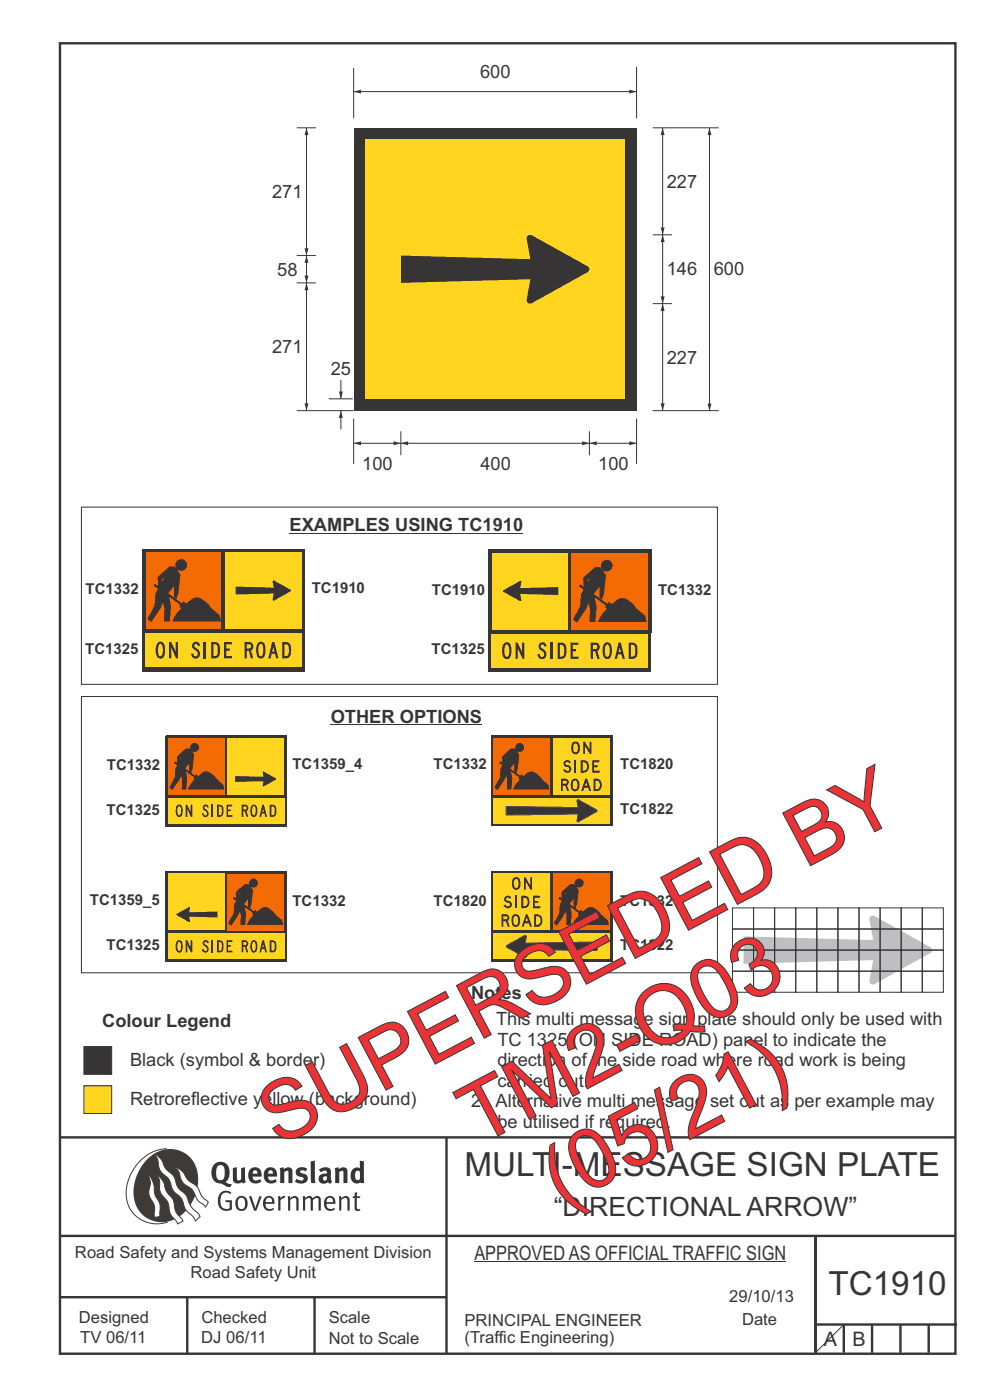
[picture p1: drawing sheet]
<svg xmlns="http://www.w3.org/2000/svg" width="210mm" height="297mm" viewBox="0 0 210 297" stroke-linecap="round" stroke-linejoin="round" font-family="sans-serif">
<g fill="none" stroke="#373435" stroke-width=".51">
<path d="M12.7 9.2h190v278h-190zM12.7 241.3h190M94.7 241.4v45.8M12.7 275.2h82M12.7 262.2h190.1M39.7 275.2v12M66.7 275.2v12M173 262.1v24.9M173 281h30M179 281v6M185 281v6M191 281v6"/>
<path d="M197 281v6"/>
</g>
<path d="M100.6 267.7h66.2" fill="none" stroke="#373435" stroke-width=".21"/>
<path d="M35.4 243.7a9.5 9.5 0 0 0-8.6 10.4 6.5 6.5 0 0 0 8.8 5.1" fill="none" stroke="#3d3a38" stroke-width=".21"/>
<path d="M31.3 245.9a6.1 6.1 0 0 1 7.3-1.6 6.1 6.1 0 0 1 3.4 6.6 8.8 8.8 0 0 1-7.2 8.4 6.1 6.1 0 0 1-6.4-7.5 10.5 10.5 0 0 1 2.9-5.9z" fill-rule="evenodd" fill="#3d3a38"/>
<g fill="#fefefe" stroke="#3d3a38" stroke-width=".21">
<path d="M31.6 249.4l.3 .3 .6 1.2 .4 2.5 1 2 .1 2.7-1.2 .2-.1-2.5-.9-1.8-.2-.7 .3-2.4z" fill-rule="evenodd"/>
<path d="M37.1 247.7l.6 .1 .9 .6 1.3 1.9 1.9 1.5 1.1 2.1 1.3 1.2-.6 1-1.6-1.5-1.2-2.2-2-1.5-.5-.9-.4-1.5z" fill-rule="evenodd"/>
<path d="M32.8 244.9l.4 .1 .9 .8 1 2.1 1.7 1.5 .9 2.5 1.7 1.6 1.2 2.5 1.6 1.6 .2 .5-1 .9-.4-.9-1.6-1.5-1-2.4-1.7-1.7-.9-2.4-1.8-1.7-.3-.9-.3-1.6z" fill-rule="evenodd"/>
<path d="M33.4 249.4l.5 .3 .7 1 .7 2 1.5 1.9 .5 2.5 1.4 1.8 .1 .1-1.1 .7-1.6-2.2-.6-2.5-1.4-1.9-.3-1v-1.6z" fill-rule="evenodd"/>
</g>
<g fill="#373435">
<path d="M46.8 253.1l.5-.4 .6-.1 .7 .1 .5 .3-.2 .3-.9-.3-.8 .2-.3 .7-.1 1.1 .1 .6 .3 .5 .5 .3 .6 .1 .4-.2v-1.3h-.8l-.1-.4h1.4v2l-.7 .2-.8 .1-.6-.2-.5-.5-.3-.8-.1-.9 .2-.8z" fill-rule="evenodd"/>
<path d="M50.7 254.3l.7-.2 .5 .5 .1 1.2-.2 .4-.3 .3h-.5l-.4-.4-.2-1.1zM50.4 254l-.5 1.1 .2 1.2 .8 .6 1-.2 .4-.4 .2-.5v-.8l-.2-.7-.3-.4-.5-.2h-.6z" fill-rule="evenodd"/>
<path d="M52.8 253.8l.5-.1 .9 2.6 .8-2.5h.5l-1.1 3h-.5z" fill-rule="evenodd"/>
<path d="M56.6 254.2l.4-.1 .4 .1 .2 .3 .1 .5h-1.4zM56.2 254l-.4 1v.7l.3 .6 .3 .4 .6 .2 1-.3 .2-.1-.2-.3-.6 .3-.7-.2-.3-.2-.1-.6v-.1h1.9l-.2-1.2-.8-.5-.5 .1z" fill-rule="evenodd"/>
<path d="M58.9 253.8l.5-.1 .1 .5 .4-.4 .6-.1-.2 .5-.4 .1-.4 .3v2.2h-.5z" fill-rule="evenodd"/>
<path d="M61 253.8h.5a.24 .24 0 0 0 .1 .3 .24 .24 0 0 0 .3-.2l.8-.2 .6 .5v2.6h-.4l-.1-2.3-.1-.3-.3-.1-.8 .5v2.2h-.5z" fill-rule="evenodd"/>
<path d="M64.2 253.8h.4a.23 .23 0 0 0 .2 .3 .23 .23 0 0 0 .3-.2l.5-.2 .5 .2a.23 .23 0 0 0 .3 .2 .23 .23 0 0 0 .2-.1l.8-.3 .6 .4 .1 2.7h-.5v-2.3l-.1-.3-.3-.1-.8 .5v2.2h-.5v-2.3l-.1-.3h-.3l-.8 .4v2.2h-.4z" fill-rule="evenodd"/>
<path d="M69.5 254.2l.5-.1 .4 .1 .2 .8h-1.3zM69.2 254l-.5 1 .1 .7 .2 .6 .4 .4 .4 .2 1.1-.3 .2-.1-.2-.3-.6 .3-.7-.2-.3-.3v-.6h1.9l-.2-1.2-.4-.3-.5-.2-.5 .1z" fill-rule="evenodd"/>
<path d="M71.8 253.8h.5a.24 .24 0 0 0 .1 .3 .24 .24 0 0 0 .4-.2l.7-.2 .6 .5 .1 2.6h-.5v-2.3l-.1-.3-.4-.1-.8 .5v2.2h-.5z" fill-rule="evenodd"/>
<path d="M75.3 253l.5-.1-.1 .9h.8l-.2 .3h-.6v2.2l.2 .2h.5v.3l-.2 .1-.6-.1-.4-.3v-2.4h-.4v-.3h.4z" fill-rule="evenodd"/>
<path d="M46.2 247.4l.4-.2h.4l.6 .6v1.8l-.2 .5-.4 .2h-.7l-.3-.5-.1-1.6zM45.5 246.9l-.4 .7-.2 .8v1l.3 .9 .7 .6 1 .2 1.6 .7 .4-.1 .3-.5h-.6l-.8-.4 .7-.9 .2-1.5a1.91 1.91 0 0 0-1.1-1.8 1.91 1.91 0 0 0-2.1 .3z" fill-rule="evenodd"/>
<path d="M49.4 247.8l.8-.2 .1 2.5 .1 .2 .3 .1 .4-.3v-2.3l.9-.2v2.6l.2 .5-.7 .3a.39 .39 0 0 0-.7 0h-.8l-.5-.4z" fill-rule="evenodd"/>
<path d="M53.8 248.4l.3-.1h.3l.2 .7h-1zM53.1 248l-.3 .5-.1 .8v.7l.4 .6 .5 .4 .6 .1 .7-.1 .6-.4-.4-.5-.4 .3h-.5l-.4-.1-.2-.4v-.3h1.9l-.1-1-.3-.6-1-.4-.5 .1z" fill-rule="evenodd"/>
<path d="M57.1 248.4l.2-.1h.4l.2 .7h-1zM56.4 248l-.4 .6-.1 .8 .1 .7 .4 .5 .5 .4 .6 .1 .6-.1 .6-.4-.3-.5-.6 .3h-.5l-.4-.6v-.2h1.9l-.1-1-.3-.6-.5-.3-.5-.1-.5 .1z" fill-rule="evenodd"/>
<path d="M59.3 247.8l.8-.2 .1 .4 1-.4 .7 .3 .1 .5v2.6h-.8v-2.3l-.3-.3-.6 .3v2.3h-.9z" fill-rule="evenodd"/>
<path d="M63 248l.9-.4 1.3 .3-.3 .6-.9-.2-.3 .2 .1 .3 1 .3 .4 .4v.8l-.4 .6-1.1 .2-1.1-.4 .3-.6 1 .4 .3-.1 .2-.3-.2-.3-.9-.3-.4-.3-.2-.6z" fill-rule="evenodd"/>
<path d="M68.6 249.7l.7-.2v.8l-.3 .2-.3-.1-.2-.3zM67.6 248.1l.4 .6 .8-.4 .5 .2a.35 .35 0 0 1 0 .5 .35 .35 0 0 1-.5 0l-1 .4-.2 .9 .2 .4 .3 .3h1.1a.49 .49 0 0 1 .8 .2l.5-.6-.3-.4v-1.7l-.2-.5-.4-.3-.6-.1z" fill-rule="evenodd"/>
<path d="M71 247.8l.8-.2 .1 .4 .9-.4 .7 .3 .2 .5v2.6h-.8l-.1-2.3-.2-.3-.6 .3v2.3h-.9z" fill-rule="evenodd"/>
<path d="M75.6 248.5l.3-.1 .4 .2v1.5l-.3 .2h-.4l-.2-.4-.1-.9zM76.3 246.2v1.3a.19 .19 0 0 1 0 .3 .19 .19 0 0 1-.3-.1l-.8 .1-.6 .5-.2 .9 .1 1 .3 .5 .6 .3h.6l.5-.2v.2h.8l-.1-4.6z" fill-rule="evenodd"/>
<path d="M65.9 246.4l.9-.2 .1 4.8h-.8l-.1-.3z" fill-rule="evenodd"/>
</g>
<path d="M17.8 222h5.9v5.9h-5.9z" fill-rule="evenodd" fill="#373435" stroke="#373435" stroke-width=".21"/>
<path d="M17.8 230.3h5.9v5.9h-5.9z" fill-rule="evenodd" fill="#ffd520" stroke="#373435" stroke-width=".21"/>
<path d="M70.1 153.8h32.2" fill="none" stroke="#373435" stroke-width=".21"/>
<g fill="#373435">
<path d="M35.1 156h25.7v19.3h-25.7z" fill-rule="evenodd"/>
<path d="M35.2 156h13.1v13.1h-13.1z" fill-rule="evenodd"/>
</g>
<path d="M35.8 156.6h12v12h-12z" fill-rule="evenodd" fill="#f56b03"/>
<path d="M40.4 158.6a.85 .85 0 0 0 1.7 0 .85 .85 0 0 0-1.7 0zM37.7 160.5l1.7-1.6h.8l.5 .4 .4 .8-.4 3.1-.1 .1-.1 .5-.3-.2v-1.9l-1.1 1.3 2.3 1.7 .2-.3 .5 .4 .3-.3a1.7 1.7 0 0 1 2.8 0l.9 1.1a2.26 2.26 0 0 1 1.4 1.8h-7.5l.7-1.3 .7-.7-.3-.2 .2-.3-2-1.5 .3 1.7-.2 2.3h-.7v-2.1l-.3-1-.5 1.1-1.4 2.1-.4-.4 1.1-2.1 .1-1.9 .4-.8-.7-.5 .2-.2 .5 .5zM38.2 160.7l.5-.2-.5 .9z" fill-rule="evenodd" fill="#373435" stroke="#373435" stroke-width=".21"/>
<path d="M47.7 156h13.1v13.2h-13.1z" fill-rule="evenodd" fill="#373435"/>
<path d="M48.2 156.6h12.1v12h-12.1z" fill-rule="evenodd" fill="#ffd520"/>
<g fill="#373435">
<path d="M49.9 164.6l6 .2-.2-1 .2-.1 2.7 1.6-2.7 1.6-.2-.2 .2-1-6 .2z" fill-rule="evenodd"/>
<path d="M35.1 168.8h25.7v6.4h-25.7z" fill-rule="evenodd"/>
</g>
<path d="M35.6 169.3h24.7v5.4h-24.7z" fill-rule="evenodd" fill="#ffd520"/>
<g fill="#373435">
<path d="M37.5 170.9l-.2 1.1a1.09 1.09 0 0 0 .7 1.3 1.26 1.26 0 0 0 .7-1.7v-.3a.66 .66 0 0 0-.4-.6 .66 .66 0 0 0-.8 .2zM37.8 171.1l.2-.1a1.42 1.42 0 0 1 0 2 1.35 1.35 0 0 1-.2-1.9z" fill-rule="evenodd"/>
<path d="M39.4 170.7h.3l.7 1.5v-1.5h.4v2.6h-.3l-.8-1.7v1.7h-.3z" fill-rule="evenodd"/>
<path d="M43.2 170.9a.63 .63 0 0 1 .7-.2 .63 .63 0 0 1 .4 .6h-.4a.28 .28 0 0 0-.3-.3 .28 .28 0 0 0-.2 .3v.2a1.05 1.05 0 0 1 .5 1.8 .71 .71 0 0 1-.7-.1 .71 .71 0 0 1-.3-.7h.3a.38 .38 0 0 0 .5 .4 .38 .38 0 0 0 .1-.6l-.1-.1a.83 .83 0 0 1-.5-1.3z" fill-rule="evenodd"/>
</g>
<path d="M45 170.7v2.6" fill="none" stroke="#373435" stroke-width=".36"/>
<g fill="#373435">
<path d="M46 170.7v2.6a1.05 1.05 0 0 0 1.3-.4 1.77 1.77 0 0 0-.4-2.1zM46.4 171.1a.7 .7 0 0 1 .7 1l-.2 .7-.5 .1z" fill-rule="evenodd"/>
<path d="M48 170.7h1.3v.4h-.9v.6h.5v.4h-.5v.8h.9v.4h-1.3z" fill-rule="evenodd"/>
<path d="M51.3 170.7v2.6h.3v-1.2h.3l.4 1.2h.4l-.4-1.3a.71 .71 0 0 0 .4-.7 .71 .71 0 0 0-.6-.6zM51.6 171.1h.6l.1 .3-.1 .3h-.6z" fill-rule="evenodd"/>
<path d="M53.4 170.9l-.3 1.1a1.09 1.09 0 0 0 .8 1.3 1.26 1.26 0 0 0 .7-1.7l-.1-.3a.66 .66 0 0 0-.4-.6 .66 .66 0 0 0-.7 .2zM53.7 171.1l.2-.1a1.42 1.42 0 0 1 0 2 1.35 1.35 0 0 1-.2-1.9z" fill-rule="evenodd"/>
<path d="M55.8 171.5l.2 .7h-.4zM55.6 170.7l-.6 2.6h.4l.2-.7h.5l.2 .7h.3l-.6-2.6z" fill-rule="evenodd"/>
<path d="M57.2 170.7v2.6a1.05 1.05 0 0 0 1.3-.4 1.77 1.77 0 0 0-.4-2.1zM57.6 171.1a.7 .7 0 0 1 .7 1l-.2 .7-.5 .1z" fill-rule="evenodd"/>
<path d="M35.1 184.8h25.7v19.3h-25.7z" fill-rule="evenodd"/>
<path d="M35.1 197.6h25.7v6.4h-25.7z" fill-rule="evenodd"/>
</g>
<path d="M35.6 198.1h24.7v5.3h-24.7z" fill-rule="evenodd" fill="#ffd520"/>
<g fill="#373435">
<path d="M37.5 199.6l-.2 1.2a1.09 1.09 0 0 0 .7 1.3 1.26 1.26 0 0 0 .7-1.7v-.3a.66 .66 0 0 0-.4-.6 .66 .66 0 0 0-.8 .1zM37.8 199.9l.2-.1a1.42 1.42 0 0 1 0 1.9 1.35 1.35 0 0 1-.2-1.8z" fill-rule="evenodd"/>
<path d="M39.4 199.5h.3l.7 1.5v-1.5h.4v2.6h-.3l-.8-1.7v1.7h-.3z" fill-rule="evenodd"/>
<path d="M43.2 199.6a.63 .63 0 0 1 .7-.1 .63 .63 0 0 1 .4 .6h-.4a.28 .28 0 0 0-.3-.3 .28 .28 0 0 0-.2 .3v.1a1.05 1.05 0 0 1 .5 1.8 .71 .71 0 0 1-.7 0 .71 .71 0 0 1-.3-.7h.3a.38 .38 0 0 0 .5 .4 .38 .38 0 0 0 .1-.6l-.1-.2a.83 .83 0 0 1-.5-1.3z" fill-rule="evenodd"/>
</g>
<path d="M45 199.5v2.6" fill="none" stroke="#373435" stroke-width=".36"/>
<g fill="#373435">
<path d="M46 199.5v2.6a1.05 1.05 0 0 0 1.3-.4 1.77 1.77 0 0 0-.4-2.2zM46.4 199.8a.7 .7 0 0 1 .7 1.1l-.2 .7-.5 .1z" fill-rule="evenodd"/>
<path d="M48 199.5h1.3v.3h-.9v.7h.5v.3h-.5v.9h.9v.4h-1.3z" fill-rule="evenodd"/>
<path d="M51.3 199.5v2.6h.3v-1.2h.3l.4 1.2h.4l-.4-1.3a.71 .71 0 0 0 .4-.7 .71 .71 0 0 0-.6-.6zM51.6 199.9h.6l.1 .3-.1 .3h-.6z" fill-rule="evenodd"/>
<path d="M53.4 199.6l-.3 1.2a1.09 1.09 0 0 0 .8 1.3 1.26 1.26 0 0 0 .7-1.7l-.1-.3a.66 .66 0 0 0-.4-.6 .66 .66 0 0 0-.7 .1zM53.7 199.9l.2-.1a1.42 1.42 0 0 1 0 1.9 1.35 1.35 0 0 1-.2-1.8z" fill-rule="evenodd"/>
<path d="M55.8 200.3l.2 .7h-.4zM55.6 199.5l-.6 2.6h.4l.2-.8h.5l.2 .8h.3l-.6-2.6z" fill-rule="evenodd"/>
<path d="M57.2 199.5v2.6a1.05 1.05 0 0 0 1.3-.4 1.77 1.77 0 0 0-.4-2.2zM57.6 199.8a.7 .7 0 0 1 .7 1.1l-.2 .7-.5 .1z" fill-rule="evenodd"/>
<path d="M35.2 184.8h13.1v13.1h-13.1z" fill-rule="evenodd"/>
</g>
<path d="M35.8 185.3h12v12.1h-12z" fill-rule="evenodd" fill="#ffd520"/>
<g fill="#373435">
<path d="M37.4 193.9l2.7-1.5 .2 .2-.2 .9 6-.1v1.2l-6-.1 .2 .9-.2 .2-2.6-1.4z" fill-rule="evenodd"/>
<path d="M47.7 184.8h13.1v13.1h-13.1z" fill-rule="evenodd"/>
</g>
<path d="M48.2 185.4h12.1v12h-12.1z" fill-rule="evenodd" fill="#f56b03"/>
<path d="M52.9 187.3a.85 .85 0 0 0 1.7 0 .85 .85 0 0 0-1.7 0zM50.1 189.3l1.8-1.6h.8l.5 .4 .4 .7-.4 3.2h-.1l-.1 .6-.3-.2v-1.9l-1.1 1.3 2.3 1.7 .2-.3 .5 .3 .3-.2a1.7 1.7 0 0 1 2.8 0l.9 1a2.26 2.26 0 0 1 1.4 1.8h-7.5l.7-1.2 .7-.7-.3-.3 .2-.3-2-1.4 .3 1.7-.2 2.2h-.8l.1-2-.3-1.1-.5 1.2-1.4 2-.5-.4 1.2-2 .1-2 .4-.7-.7-.5 .2-.2 .5 .5zM50.7 189.5l.5-.2-.5 .9z" fill-rule="evenodd" fill="#373435" stroke="#373435" stroke-width=".21"/>
<path d="M104.2 156h25.7v19.3h-25.7z" fill-rule="evenodd" fill="#373435"/>
<g fill="#373435">
<path d="M106.3 170.7h.3l.7 1.5 .5-1.5h.5v2.6h-.4v-1.5l-.6 1.5-.6-1.5v1.5h-.4z"/>
<path d="M108.8 170.7h1.5v.4h-1.1v.7h.8v.4h-.8v.7h1.2v.4h-1.6z"/>
<path d="M113.3 170.9a.83 .83 0 0 1 1.3 .3l-.3 .2a.5 .5 0 0 0-.7-.3 .5 .5 0 0 0-.2 .7 .67 .67 0 0 0 0 .8 .67 .67 0 0 0 .8 .2l.1-.4h-.5v-.4h.9v.5a.86 .86 0 0 1-1 .8 .86 .86 0 0 1-.7-.9v-.8z"/>
<path d="M115.1 170.7h1.5v.4h-1.1v.7h.8v.4h-.8v.7h1.2v.4h-1.6z"/>
<path d="M111.3 171.1h.5a.32 .32 0 0 1 .4 .3 .32 .32 0 0 1-.4 .3h-.5zM110.9 170.7v2.6h.4v-1.1h.5l.4 1.1h.4l-.4-1.2a.72 .72 0 0 0 .3-.8 .72 .72 0 0 0-.7-.6z"/>
<path d="M119.2 171.1h.6a.32 .32 0 0 1 .3 .3 .32 .32 0 0 1-.3 .3h-.6zM118.8 170.7v2.6h.4v-1.1h.5l.4 1.1h.5l-.5-1.2a.72 .72 0 0 0 .4-.8 .72 .72 0 0 0-.7-.6z"/>
</g>
<path d="M121.2 170.7v2.6" fill="none" stroke="#373435" stroke-width=".4"/>
<g fill="#373435">
<path d="M122.2 170.9a.83 .83 0 0 1 1.4 .3l-.4 .2a.5 .5 0 0 0-.7-.3 .5 .5 0 0 0-.2 .7 .67 .67 0 0 0 0 .8 .67 .67 0 0 0 .8 .2l.1-.4h-.4v-.4h.8v.5a.86 .86 0 0 1-.9 .8 .86 .86 0 0 1-.8-.9v-.8z"/>
<path d="M124.1 170.7h.4v1h.9v-1h.4v2.6h-.4v-1.1h-.9v1.1h-.4z"/>
<path d="M126.2 170.7h1.6v.4h-.6v2.2h-.4v-2.2h-.6z"/>
</g>
<path d="M104.2 156h13.1v13.1h-13.1z" fill-rule="evenodd" fill="#373435"/>
<path d="M104.7 156.6h12v12h-12z" fill-rule="evenodd" fill="#f56b03"/>
<path d="M109.4 158.6a.85 .85 0 0 0 1.7 0 .85 .85 0 0 0-1.7 0zM106.6 160.5l1.8-1.6h.8l.4 .4 .5 .8-.4 3.1-.1 .1-.1 .5-.3-.2v-1.9l-1.1 1.3 2.3 1.7 .2-.3 .5 .4 .2-.3a1.7 1.7 0 0 1 2.9 0l.9 1.1a2.26 2.26 0 0 1 1.3 1.8h-7.4l.7-1.3 .7-.7-.3-.2 .1-.3-2-1.5 .4 1.7-.2 2.3h-.8l.1-2.1-.3-1-.5 1.1-1.4 2.1-.5-.4 1.1-2.1 .2-1.9 .4-.8-.7-.5 .1-.2 .6 .5zM107.2 160.7l.5-.2-.5 .9z" fill-rule="evenodd" fill="#373435" stroke="#373435" stroke-width=".21"/>
<path d="M116.8 156h13.1v13.1h-13.1z" fill-rule="evenodd" fill="#373435"/>
<path d="M117.3 156.6h12v12h-12z" fill-rule="evenodd" fill="#ffd520"/>
<path d="M119.8 161.5a.78 .78 0 0 1 1.3 .3l-.4 .1a.37 .37 0 0 0-.6-.2 .37 .37 0 0 0 0 .6 .88 .88 0 0 1 1.1 .7 .88 .88 0 0 1-.8 1 .88 .88 0 0 1-1-.7l.4-.2a.45 .45 0 0 0 .7 .5 .45 .45 0 0 0 0-.8 .79 .79 0 0 1-.9-.4 .79 .79 0 0 1 .2-.9z" fill-rule="evenodd" fill="#373435"/>
<path d="M122.1 161.3v2.6" fill="none" stroke="#373435" stroke-width=".41"/>
<g fill="#373435">
<path d="M123.2 161.3v2.6a1.31 1.31 0 0 0 1.6-.7 1.37 1.37 0 0 0-.1-1.5 1.37 1.37 0 0 0-1.5-.4zM123.6 161.7a.9 .9 0 0 1 .9 .9 .9 .9 0 0 1-.9 .9z" fill-rule="evenodd"/>
<path d="M125.6 161.3h1.5v.4h-1.1v.6h.8v.5h-.8v.7h1.2v.4h-1.6z" fill-rule="evenodd"/>
<path d="M119.4 165.6h.5a.32 .32 0 0 1 .4 .3 .32 .32 0 0 1-.3 .4h-.6zM119 165.2v2.6h.4v-1.1h.5l.4 1.1h.4l-.4-1.2a.74 .74 0 0 0 .3-.8 .74 .74 0 0 0-.6-.6z" fill-rule="evenodd"/>
<path d="M121.4 165.4a1.77 1.77 0 0 0 .3 2.4 1.14 1.14 0 0 0 1.2-1.6 .93 .93 0 0 0-.4-.9 .93 .93 0 0 0-1.1 .1zM121.7 165.7a.43 .43 0 0 1 .7 .1l.1 1-.2 .6a.43 .43 0 0 1-.7-.2l-.1-1z" fill-rule="evenodd"/>
<path d="M124.1 165.2h.4l.9 2.6h-.4l-.2-.7h-.9l-.2 .7h-.4zM124.3 165.9l-.2 .8h.5z" fill-rule="evenodd"/>
<path d="M125.9 165.2v2.6a1.31 1.31 0 0 0 1.6-.6 1.37 1.37 0 0 0-.1-1.6 1.37 1.37 0 0 0-1.5-.4zM126.3 165.6a.9 .9 0 0 1 1 .9 .9 .9 0 0 1-1 .9z" fill-rule="evenodd"/>
<path d="M121.5 157.5a1.77 1.77 0 0 0 .3 2.5 1.14 1.14 0 0 0 1.2-1.6 .93 .93 0 0 0-.5-1 .93 .93 0 0 0-1 .1zM121.8 157.8a.43 .43 0 0 1 .7 .2l.1 1-.2 .5a.43 .43 0 0 1-.7-.1l-.1-1z" fill-rule="evenodd"/>
<path d="M123.7 157.3h.4l1 1.8v-1.8h.4v2.7h-.4l-1-1.7v1.7h-.4z" fill-rule="evenodd"/>
<path d="M104.2 168.8h25.7v6.4h-25.7z" fill-rule="evenodd"/>
</g>
<path d="M104.7 169.3h24.6v5.4h-24.6z" fill-rule="evenodd" fill="#ffd520"/>
<path d="M107.4 171.1l15.2 .2-.2-1.4 .2-.2 3.9 2.1 .2 .2-.2 .2-3.9 2.1-.2-.2 .2-1.4-15.2 .2z" fill-rule="evenodd" fill="#373435" stroke="#4b4b4d" stroke-width=".21"/>
<path d="M104.2 184.8h25.7v19.3h-25.7z" fill-rule="evenodd" fill="#373435"/>
<g fill="#373435">
<path d="M106.3 199.5h.3l.7 1.5 .5-1.5h.5v2.5h-.4v-1.4l-.6 1.4-.6-1.4v1.4h-.4z"/>
<path d="M108.8 199.5h1.5v.4h-1.1v.6h.8v.4h-.8v.7h1.2v.4h-1.6z"/>
<path d="M113.3 199.6a.83 .83 0 0 1 1.3 .4l-.3 .1a.5 .5 0 0 0-.7-.2 .5 .5 0 0 0-.2 .7 .67 .67 0 0 0 0 .8 .67 .67 0 0 0 .8 .2l.1-.4h-.5v-.4h.9v.5a.86 .86 0 0 1-1 .8 .86 .86 0 0 1-.7-1v-.8z"/>
<path d="M115.1 199.5h1.5v.4h-1.1v.6h.8v.4h-.8v.7h1.2v.4h-1.6z"/>
<path d="M111.3 199.9h.5a.32 .32 0 0 1 .4 .3 .32 .32 0 0 1-.4 .3h-.5zM110.9 199.5v2.5h.4v-1.1h.5l.4 1.1h.4l-.4-1.2a.72 .72 0 0 0 .3-.8 .72 .72 0 0 0-.7-.5z"/>
<path d="M119.2 199.9h.6a.32 .32 0 0 1 .3 .3 .32 .32 0 0 1-.3 .3h-.6zM118.8 199.5v2.5h.4v-1.1h.5l.4 1.1h.5l-.5-1.2a.72 .72 0 0 0 .4-.8 .72 .72 0 0 0-.7-.5z"/>
</g>
<path d="M121.2 199.5v2.5" fill="none" stroke="#373435" stroke-width=".4"/>
<g fill="#373435">
<path d="M122.2 199.6a.83 .83 0 0 1 1.4 .4l-.4 .1a.5 .5 0 0 0-.7-.2 .5 .5 0 0 0-.2 .7 .67 .67 0 0 0 0 .8 .67 .67 0 0 0 .8 .2l.1-.4h-.4v-.4h.8v.5a.86 .86 0 0 1-.9 .8 .86 .86 0 0 1-.8-1v-.8z"/>
<path d="M124.1 199.5h.4v1h.9v-1h.4v2.5h-.4v-1.1h-.9v1.1h-.4z"/>
<path d="M126.2 199.5h1.6v.3h-.6v2.2h-.4v-2.2h-.6z"/>
</g>
<path d="M104.2 184.8h13.1v13.1h-13.1z" fill-rule="evenodd" fill="#373435"/>
<path d="M104.7 185.3h12v12.1h-12z" fill-rule="evenodd" fill="#ffd520"/>
<path d="M107.2 190.2a.78 .78 0 0 1 1.3 .4l-.4 .1a.37 .37 0 0 0-.6-.3 .37 .37 0 0 0 0 .6 .88 .88 0 0 1 1.1 .8 .88 .88 0 0 1-.8 1 .88 .88 0 0 1-1-.8l.4-.1a.45 .45 0 0 0 .7 .4 .45 .45 0 0 0 0-.7 .79 .79 0 0 1-.9-.4 .79 .79 0 0 1 .2-1z" fill-rule="evenodd" fill="#373435"/>
<path d="M109.5 190v2.7" fill="none" stroke="#373435" stroke-width=".41"/>
<g fill="#373435">
<path d="M110.6 190v2.7a1.31 1.31 0 0 0 1.6-.7 1.37 1.37 0 0 0-.1-1.5 1.37 1.37 0 0 0-1.5-.5zM111 190.5a.9 .9 0 0 1 .9 .8 .9 .9 0 0 1-.9 .9z" fill-rule="evenodd"/>
<path d="M113 190h1.5v.5h-1.1v.6h.8v.4h-.8v.8h1.2v.4h-1.6z" fill-rule="evenodd"/>
<path d="M106.8 194.4h.5a.32 .32 0 0 1 .4 .3 .32 .32 0 0 1-.3 .3h-.6zM106.4 194v2.6h.4v-1.2h.5l.4 1.2h.4l-.4-1.2a.74 .74 0 0 0 .4-.9 .74 .74 0 0 0-.7-.5z" fill-rule="evenodd"/>
<path d="M108.8 194.1a1.77 1.77 0 0 0 .3 2.5 1.14 1.14 0 0 0 1.2-1.6 .93 .93 0 0 0-.4-.9 .93 .93 0 0 0-1.1 0zM109.1 194.4a.43 .43 0 0 1 .7 .2l.1 1-.2 .5a.43 .43 0 0 1-.7-.1l-.1-1z" fill-rule="evenodd"/>
<path d="M111.5 194h.5l.9 2.6h-.5l-.2-.7h-.9l-.2 .7h-.4zM111.7 194.7l-.2 .7h.5z" fill-rule="evenodd"/>
<path d="M113.3 194v2.6a1.3 1.3 0 0 0 1.6-.7 1.37 1.37 0 0 0-.1-1.5 1.37 1.37 0 0 0-1.5-.4zM113.7 194.4a.9 .9 0 0 1 1 .9 .9 .9 0 0 1-1 .9z" fill-rule="evenodd"/>
<path d="M108.9 186.3a1.77 1.77 0 0 0 .3 2.4 1.14 1.14 0 0 0 1.2-1.6 .93 .93 0 0 0-.5-.9 .93 .93 0 0 0-1 .1zM109.2 186.6a.43 .43 0 0 1 .7 .1l.1 1-.2 .6a.43 .43 0 0 1-.7-.2l-.1-1z" fill-rule="evenodd"/>
<path d="M111.1 186.1h.4l1 1.7v-1.7h.4v2.6h-.4l-1-1.7v1.7h-.4z" fill-rule="evenodd"/>
<path d="M104.2 197.5h25.7v6.5h-25.7z" fill-rule="evenodd"/>
</g>
<path d="M104.7 198.1h24.6v5.3h-24.6z" fill-rule="evenodd" fill="#ffd520"/>
<path d="M107.4 200.6l4-2.2 .3 .3-.3 1.4 15.3-.3v1.9l-15.3-.3 .3 1.4-.3 .3-3.9-2.1z" fill-rule="evenodd" fill="#373435" stroke="#4b4b4d" stroke-width=".21"/>
<path d="M116.8 184.8h13.1v13.1h-13.1z" fill-rule="evenodd" fill="#373435"/>
<path d="M117.3 185.3h12v12.1h-12z" fill-rule="evenodd" fill="#f56b03"/>
<path d="M122 187.3a.85 .85 0 0 0 1.7 0 .85 .85 0 0 0-1.7 0zM119.2 189.3l1.8-1.6h.8l.4 .3 .4 .8-.3 3.2h-.1l-.1 .6-.3-.2v-1.9l-1.1 1.3 2.3 1.7 .2-.3 .5 .3 .2-.2a1.7 1.7 0 0 1 2.9 0l.9 1a2.26 2.26 0 0 1 1.3 1.8h-7.4l.7-1.2 .7-.7-.3-.3 .1-.3-2-1.4 .4 1.7-.2 2.2h-.8l.1-2-.3-1.1-.5 1.2-1.4 2-.5-.4 1.1-2 .2-2 .4-.7-.7-.5 .1-.2 .6 .5zM119.8 189.5l.5-.2-.5 .9z" fill-rule="evenodd" fill="#373435" stroke="#373435" stroke-width=".21"/>
<g fill="#373435">
<path d="M30.1 116.5h34.6v25.9h-34.6z" fill-rule="evenodd"/>
<path d="M30.3 116.5h17.6v17.6h-17.6z" fill-rule="evenodd"/>
</g>
<path d="M31 117.2h16.2v16.1h-16.2z" fill-rule="evenodd" fill="#f56b03"/>
<path d="M37.3 119.9a1.15 1.15 0 0 0 2.3 0 1.15 1.15 0 0 0-2.3 0zM33.5 122.5l2.5-2.2h1l.1 .2a.89 .89 0 0 1 .7 .9l.4 .5-.5 4.2-.2 .1-.1 .7-.4-.3v-2.5l-1.5 1.8 3.1 2.2 .3-.4 .6 .5a2.86 2.86 0 0 1 2.9-1.2 6.8 6.8 0 0 1 2.5 2.2l.3 .3a2.68 2.68 0 0 1 1.5 2v.2h-10l.8-1.4 1.1-1.2-.4-.4 .2-.4-2.7-1.9 .5 2.2-.3 3.1h-1l.1-2.8-.4-1.4-.7 1.6-1.8 2.7-.7-.5 1.5-2.8 .2-2.6 .6-1-1-.6 .2-.3 .7 .6zM34.3 122.7l.7-.2-.6 1.2z" fill-rule="evenodd" fill="#373435" stroke="#373435" stroke-width=".21"/>
<path d="M47.1 116.5h17.6v17.6h-17.6z" fill-rule="evenodd" fill="#373435"/>
<path d="M47.8 117.2h16.1v16.2h-16.1z" fill-rule="evenodd" fill="#ffd520"/>
<g fill="#373435">
<path d="M50 124.4l8.1 .3-.3-1.3 .2-.3 3.7 2.2-3.7 2.1-.2-.2 .3-1.3-8.1 .2z" fill-rule="evenodd"/>
<path d="M30.1 133.6h34.6v8.6h-34.6z" fill-rule="evenodd"/>
</g>
<path d="M30.8 134.3h33.2v7.2h-33.2z" fill-rule="evenodd" fill="#ffd520"/>
<g fill="#373435">
<path d="M33.4 136.4a3.3 3.3 0 0 0 0 3 .95 .95 0 0 0 1.1 .2 .95 .95 0 0 0 .5-1 2.05 2.05 0 0 0-.7-2.4h-.6zM33.8 136.7l.2-.1a1.05 1.05 0 0 1 .5 1.3 1.04 1.04 0 0 1-.5 1.3h-.1a2.49 2.49 0 0 1-.1-2.5z" fill-rule="evenodd"/>
<path d="M35.9 136.2h.4l.9 2v-2h.5v3.5h-.3l-1.1-2.3v2.3h-.4z" fill-rule="evenodd"/>
<path d="M41 136.4a.85 .85 0 0 1 .9-.2 .85 .85 0 0 1 .5 .8h-.4a.39 .39 0 0 0-.6-.3 .39 .39 0 0 0 0 .7 1.2 1.2 0 0 1 1 1.1 1.2 1.2 0 0 1-.9 1.2l-.5-.1-.3-.4-.1-.5h.4a.51 .51 0 0 0 .7 .5 .51 .51 0 0 0 .1-.9l-.1-.1a1.22 1.22 0 0 1-.9-1.7z" fill-rule="evenodd"/>
<path d="M43.2 136.2h.5v3.5h-.5z" fill-rule="evenodd"/>
<path d="M44.8 136.2v3.5a1.48 1.48 0 0 0 1.7-.6 2.66 2.66 0 0 0-.4-2.8zM45.3 136.7a.82 .82 0 0 1 .8 .3 .82 .82 0 0 1 .1 .8 .92 .92 0 0 1-.9 1.4z" fill-rule="evenodd"/>
<path d="M47.5 136.2h1.7v.5h-1.2v.9h.7v.4h-.7v1.2h1.2v.5h-1.7z" fill-rule="evenodd"/>
<path d="M51.8 136.2v3.5h.5v-1.6h.5l.4 1.6h.5l-.5-1.7a.96 .96 0 0 0 .5-1 .96 .96 0 0 0-.7-.8zM52.3 136.7h.8l.1 .4-.1 .4-.8 .1z" fill-rule="evenodd"/>
<path d="M54.7 136.4a3.3 3.3 0 0 0 0 3 .95 .95 0 0 0 1.1 .2 .95 .95 0 0 0 .5-1 2.05 2.05 0 0 0-.7-2.4h-.6zM55.1 136.7l.2-.1a1.05 1.05 0 0 1 .5 1.3 1.04 1.04 0 0 1-.5 1.3h-.1a2.49 2.49 0 0 1-.1-2.5z" fill-rule="evenodd"/>
<path d="M58 137.3l.2 .9h-.5zM57.7 136.2l-.8 3.5h.5l.2-1h.7l.3 1h.5l-.9-3.5z" fill-rule="evenodd"/>
<path d="M59.9 136.2v3.5a1.48 1.48 0 0 0 1.7-.6 2.66 2.66 0 0 0-.4-2.8zM60.4 136.7a.82 .82 0 0 1 .8 .3 .82 .82 0 0 1 .1 .8 .92 .92 0 0 1-.9 1.4z" fill-rule="evenodd"/>
<path d="M103.6 116.6h34.6v25.9h-34.6z" fill-rule="evenodd"/>
<path d="M103.6 133.7h34.6v8.7h-34.6z" fill-rule="evenodd"/>
</g>
<path d="M104.3 134.4h33.1v7.2h-33.1z" fill-rule="evenodd" fill="#ffd520"/>
<g fill="#373435">
<path d="M106.9 136.5a3.3 3.3 0 0 0 0 3.1 .95 .95 0 0 0 1.1 .1 .95 .95 0 0 0 .5-1 2.05 2.05 0 0 0-.7-2.4h-.6zM107.3 136.8l.2-.1a1.05 1.05 0 0 1 .5 1.3 1.04 1.04 0 0 1-.5 1.3h-.2a2.49 2.49 0 0 1 0-2.5z" fill-rule="evenodd"/>
<path d="M109.3 136.3h.5l.9 2v-2h.5v3.5h-.4l-1-2.3v2.3h-.5z" fill-rule="evenodd"/>
<path d="M114.5 136.5a.85 .85 0 0 1 .9-.2 .85 .85 0 0 1 .5 .8h-.4a.39 .39 0 0 0-.7-.3 .39 .39 0 0 0 .1 .7 1.2 1.2 0 0 1 1 1.1 1.2 1.2 0 0 1-.9 1.2l-.5-.1-.3-.3-.2-.6h.5a.51 .51 0 0 0 .7 .5 .51 .51 0 0 0 .1-.9l-.1-.1a1.22 1.22 0 0 1-.9-1.6z" fill-rule="evenodd"/>
<path d="M116.7 136.3h.5v3.5h-.5z" fill-rule="evenodd"/>
<path d="M118.3 136.3v3.5a1.48 1.48 0 0 0 1.7-.5 2.66 2.66 0 0 0-.4-2.9zM118.8 136.8a.82 .82 0 0 1 .8 .3 .82 .82 0 0 1 .1 .9 .92 .92 0 0 1-.9 1.3z" fill-rule="evenodd"/>
<path d="M121 136.3h1.7v.5h-1.2v.9h.7v.4h-.7v1.2h1.2v.5h-1.7z" fill-rule="evenodd"/>
<path d="M125.3 136.3v3.5h.5v-1.6h.4l.5 1.6h.5l-.5-1.7a.96 .96 0 0 0 .5-1 .96 .96 0 0 0-.7-.8zM125.8 136.8l.8 .1 .1 .3-.2 .4-.7 .1z" fill-rule="evenodd"/>
<path d="M128.2 136.5a3.3 3.3 0 0 0 0 3.1 .95 .95 0 0 0 1.1 .1 .95 .95 0 0 0 .5-1 2.05 2.05 0 0 0-.7-2.4h-.6zM128.6 136.8l.2-.1a1.05 1.05 0 0 1 .5 1.3 1.04 1.04 0 0 1-.5 1.3h-.2a2.49 2.49 0 0 1 0-2.5z" fill-rule="evenodd"/>
<path d="M131.4 137.4l.3 .9h-.5zM131.2 136.3l-.8 3.5h.5l.2-1h.7l.3 1h.4l-.8-3.5z" fill-rule="evenodd"/>
<path d="M133.4 136.3v3.5a1.48 1.48 0 0 0 1.7-.5 2.66 2.66 0 0 0-.4-2.9zM133.8 136.8a.82 .82 0 0 1 .9 .3 .82 .82 0 0 1 .1 .9 .92 .92 0 0 1-1 1.3z" fill-rule="evenodd"/>
<path d="M103.7 116.6h17.7v17.6h-17.7z" fill-rule="evenodd"/>
</g>
<path d="M104.5 117.3h16.1v16.2h-16.1z" fill-rule="evenodd" fill="#ffd520"/>
<g fill="#373435">
<path d="M106.7 125.3l3.7-2.1 .2 .3-.2 1.3 8-.3v1.7l-8-.2 .2 1.3-.2 .2-3.6-1.9z" fill-rule="evenodd"/>
<path d="M120.5 116.6h17.7v17.6h-17.7z" fill-rule="evenodd"/>
</g>
<path d="M121.3 117.3h16.1v16.2h-16.1z" fill-rule="evenodd" fill="#f56b03"/>
<path d="M127.6 120a1.13 1.13 0 0 0 2.2 0 1.13 1.13 0 0 0-2.2 0zM123.8 122.6l2.4-2.2h1.1l.1 .2a.89 .89 0 0 1 .7 .9l.3 .5-.4 4.2-.2 .1-.1 .7-.4-.2v-2.6l-1.5 1.8 3.1 2.3 .3-.5 .6 .5a2.86 2.86 0 0 1 2.8-1.2 6.8 6.8 0 0 1 2.6 2.2l.3 .3a2.68 2.68 0 0 1 1.5 2v.2h-10l.8-1.4 1.1-1.2-.4-.3 .2-.4-2.7-2 .4 2.3-.2 3h-1v-2.8l-.4-1.4-.6 1.6-1.9 2.7-.6-.5 1.5-2.8 .2-2.5 .5-1.1-.9-.6 .2-.3 .7 .6zM124.5 122.8l.8-.2-.7 1.2z" fill-rule="evenodd" fill="#373435" stroke="#373435" stroke-width=".21"/>
<path d="M140.6 27.1v22.7M61.4 113.1h49.6" fill="none" stroke="#373435" stroke-width=".21"/>
<g fill="#373435">
<path d="M140.1 48.3h.9l-.4 1.5z"/>
<path d="M140.6 27.1l.4 1.6h-.9z"/>
<path d="M75 27.1h60v60h-60z" fill-rule="evenodd"/>
</g>
<path d="M77.5 29.6h55v55h-55z" fill-rule="evenodd" fill="#ffd520"/>
<path d="M85 54.2l27.5 .8-.8-4.4a.74 .74 0 0 1 .4-.7 .74 .74 0 0 1 .7 0l11.8 6.5a.71 .71 0 0 1 .4 .7 .71 .71 0 0 1-.4 .7l-11.9 6.6a.73 .73 0 0 1-1-.8l.8-4.4-27.5 .8z" fill-rule="evenodd" fill="#373435"/>
<path d="M75 94h10M135 88.8v9.6" fill="none" stroke="#373435" stroke-width=".21"/>
<g fill="#373435">
<path d="M75 94l1.6-.4v.9z"/>
<path d="M83.5 93.6l1.5 .4-1.5 .5z"/>
</g>
<path d="M85 94h40M85 91.5v5.1" fill="none" stroke="#373435" stroke-width=".21"/>
<g fill="#373435">
<path d="M85 94l1.6-.4v.9z"/>
<path d="M123.5 93.6l1.5 .4-1.5 .5z"/>
</g>
<path d="M150.5 27.1v60.1M125 91.5v5.1" fill="none" stroke="#373435" stroke-width=".21"/>
<g fill="#373435">
<path d="M150.1 85.6h.8l-.4 1.6z"/>
<path d="M150.5 27.1l.4 1.6h-.8z"/>
</g>
<path d="M140.6 49.8v14.6M138.5 87.1h14" fill="none" stroke="#373435" stroke-width=".21"/>
<g fill="#373435">
<path d="M140.1 62.9h.9l-.4 1.5z"/>
<path d="M140.6 49.8l.4 1.6h-.9z"/>
</g>
<path d="M138.5 49.8h4M138.5 64.4h4M125 94h10" fill="none" stroke="#373435" stroke-width=".21"/>
<g fill="#373435">
<path d="M125 94l1.6-.4v.9z"/>
<path d="M133.5 93.6l1.5 .4-1.5 .5z"/>
</g>
<path d="M65 27.1v27.1M138.5 27.1h14M75 88.8v9.6" fill="none" stroke="#373435" stroke-width=".21"/>
<g fill="#373435">
<path d="M64.6 52.7h.8l-.4 1.5z"/>
<path d="M65 27.1l.4 1.6h-.8z"/>
</g>
<path d="M62.9 27.1h4.1M65 60v27.1" fill="none" stroke="#373435" stroke-width=".21"/>
<g fill="#373435">
<path d="M65 60l.4 1.6h-.8z"/>
<path d="M64.6 85.6h.8l-.4 1.5z"/>
</g>
<path d="M65 54.2v5.8M62.9 87.1h12.1" fill="none" stroke="#373435" stroke-width=".21"/>
<g fill="#373435">
<path d="M65 54.2l.4 1.6h-.8z"/>
<path d="M64.6 58.5h.8l-.4 1.5z"/>
</g>
<path d="M62.9 54.2h4.1M62.9 60h4.1M72.3 80.6v4" fill="none" stroke="#373435" stroke-width=".21"/>
<path d="M71.9 83.1h.8l-.4 1.5z" fill="#373435"/>
<path d="M72.3 87.1v4" fill="none" stroke="#373435" stroke-width=".21"/>
<path d="M72.3 87.1l.4 1.6h-.8z" fill="#373435"/>
<path d="M75 19.4h60M135 14.2v10.9M69.7 84.6h5.1" fill="none" stroke="#373435" stroke-width=".21"/>
<g fill="#373435">
<path d="M75 19.4l1.6-.4v.8z"/>
<path d="M133.5 19l1.5 .4-1.5 .4z"/>
</g>
<path d="M75 14.4v10.7M140.6 64.4v22.7" fill="none" stroke="#373435" stroke-width=".21"/>
<g fill="#373435">
<path d="M140.1 85.6h.9l-.4 1.5z"/>
<path d="M140.6 64.4l.4 1.6h-.9z"/>
</g>
<path d="M157.7 198.7l27.5 .7-.8-4.3a.74 .74 0 0 1 .4-.7 .74 .74 0 0 1 .7 0l11.8 6.5a.71 .71 0 0 1 .4 .7 .71 .71 0 0 1-.4 .6l-11.9 6.6a.73 .73 0 0 1-1-.7l.8-4.4-27.5 .8z" fill-rule="evenodd" fill="#bdbfc1"/>
<g fill="none" stroke="#373435" stroke-width=".21">
<path d="M17.3 107.6h134.9v37.6h-134.9zM17.3 147.8h134.9v58.6h-134.9zM155.4 192.6h4.4v4.5h-4.4zM155.4 197.1h4.4v4.5h-4.4zM159.8 192.6h4.5v4.5h-4.5zM159.8 197.1h4.5v4.5h-4.5zM164.3 192.6h4.5v4.5h-4.5zM164.3 197.1h4.5v4.5h-4.5zM168.8 192.6h4.5v4.5h-4.5zM168.8 197.1h4.5v4.5h-4.5zM173.3 192.6h4.4v4.5h-4.4zM173.3 197.1h4.4v4.5h-4.4z"/>
<path d="M177.7 192.6h4.5v4.5h-4.5zM177.7 197.1h4.5v4.5h-4.5zM182.2 192.6h4.5v4.5h-4.5zM182.2 197.1h4.5v4.5h-4.5zM186.7 192.6h4.5v4.5h-4.5zM186.7 197.1h4.5v4.5h-4.5zM191.2 192.6h4.4v4.5h-4.4zM191.2 197.1h4.4v4.5h-4.4zM195.6 192.6h4.5v4.5h-4.5zM195.6 197.1h4.5v4.5h-4.5zM155.4 201.6h4.4v4.4h-4.4zM155.4 206h4.4v4.5h-4.4z"/>
<path d="M159.8 201.6h4.5v4.4h-4.5zM159.8 206h4.5v4.5h-4.5zM164.3 201.6h4.5v4.4h-4.5zM164.3 206h4.5v4.5h-4.5zM168.8 201.6h4.5v4.4h-4.5zM168.8 206h4.5v4.5h-4.5zM173.3 201.6h4.4v4.4h-4.4zM173.3 206h4.4v4.5h-4.4zM177.7 201.6h4.5v4.4h-4.5zM177.7 206h4.5v4.5h-4.5zM182.2 201.6h4.5v4.4h-4.5zM182.2 206h4.5v4.5h-4.5z"/>
<path d="M186.7 201.6h4.5v4.4h-4.5zM186.7 206h4.5v4.5h-4.5zM191.2 201.6h4.4v4.4h-4.4zM191.2 206h4.4v4.5h-4.4zM195.6 201.6h4.5v4.4h-4.5zM195.6 206h4.5v4.5h-4.5zM179 281l-6 6"/>
</g>
<g font-size="17.6" fill="#ed3237">
<text x="59" y="243.3" transform="rotate(-28 59 243.3)">SUPERSEDED BY</text>
<text x="101.6" y="243.1" transform="rotate(-28 101.6 243.1)">TM2-Q03</text>
<text x="119" y="256.2" transform="rotate(-28 119 256.2)">(05/21)</text>
</g>
<g font-size="7.1" fill="#373435">
<text x="98.5" y="249.4">MULTI-MESSAGE SIGN PLATE</text>
<text x="175.7" y="274.8">TC1910</text>
</g>
<text font-size="5.6" fill="#373435" x="117.4" y="257.9">“DIRECTIONAL ARROW”</text>
<g font-size="4.2" fill="#373435">
<text x="100.6" y="267.2">APPROVED AS OFFICIAL TRAFFIC SIGN</text>
<text x="174.7" y="285.6">A</text>
<text x="180.9" y="285.6">B</text>
</g>
<g font-size="3.9" fill="#373435">
<text x="101.9" y="16.5">600</text>
<text x="141.4" y="39.9">227</text>
<text x="57.7" y="42.1">271</text>
<text x="58.8" y="58.5">58</text>
<text x="141.4" y="58.3">146</text>
<text x="151.4" y="58.3">600</text>
<text x="57.7" y="75">271</text>
<text x="141.4" y="77.2">227</text>
<text x="70.1" y="79.6">25</text>
<text x="76.9" y="99.7">100</text>
<text x="101.9" y="99.8">400</text>
<text x="126.9" y="99.7">100</text>
<text x="61.4" y="112.7">EXAMPLES USING TC1910</text>
<text x="70.1" y="153.3">OTHER OPTIONS</text>
<text x="99.9" y="212">Notes</text>
<text x="21.7" y="217.9">Colour Legend</text>
<text x="99.9" y="217.5">1. This multi message sign plate should only be used with</text>
<text x="105.5" y="221.9">TC 1325 (ON SIDE ROAD) panel to indicate the</text>
<text x="27.6" y="226.2">Black (symbol &amp; border)</text>
<text x="105.5" y="226.2">direction of the side road where road work is being</text>
<text x="105.5" y="230.5">carried out.</text>
<text x="27.6" y="234.5">Retroreflective yellow (background)</text>
<text x="99.9" y="234.9">2. Alternative multi message set out as per example may</text>
<text x="105.5" y="239.2">be utilised if required.</text>
</g>
<g font-size="3.5" fill="#373435">
<text x="15.9" y="266.8">Road Safety and Systems Management Division</text>
<text x="40.4" y="271.1">Road Safety Unit</text>
<text x="16.7" y="280.6">Designed</text>
<text x="42.7" y="280.6">Checked</text>
<text x="69.7" y="280.6">Scale</text>
<text x="98.5" y="281.3">PRINCIPAL ENGINEER</text>
<text x="154.7" y="276.2">29/10/13</text>
<text x="157.4" y="281.2">Date</text>
<text x="17" y="284.8">TV 06/11</text>
<text x="42.7" y="284.8">DJ 06/11</text>
<text x="69.7" y="285.2">Not to Scale</text>
<text x="98.5" y="284.8">(Traffic Engineering)</text>
</g>
<g font-size="3.2" fill="#373435">
<text x="18.1" y="125.9">TC1332</text>
<text x="66.1" y="125.8">TC1910</text>
<text x="91.6" y="126.1">TC1910</text>
<text x="139.6" y="126.2">TC1332</text>
<text x="18.1" y="138.7">TC1325</text>
<text x="91.6" y="138.8">TC1325</text>
<text x="22.7" y="163.3">TC1332</text>
<text x="62" y="163.2">TC1359_4</text>
<text x="92" y="163.2">TC1332</text>
<text x="131.6" y="163.2">TC1820</text>
<text x="22.6" y="172.8">TC1325</text>
<text x="131.6" y="172.7">TC1822</text>
<text x="19.1" y="192.1">TC1359_5</text>
<text x="62" y="192.2">TC1332</text>
<text x="92" y="192.2">TC1820</text>
<text x="131.6" y="192.2">TC1332</text>
<text x="22.6" y="201.6">TC1325</text>
<text x="131.6" y="201.6">TC1822</text>
</g>
</svg>
